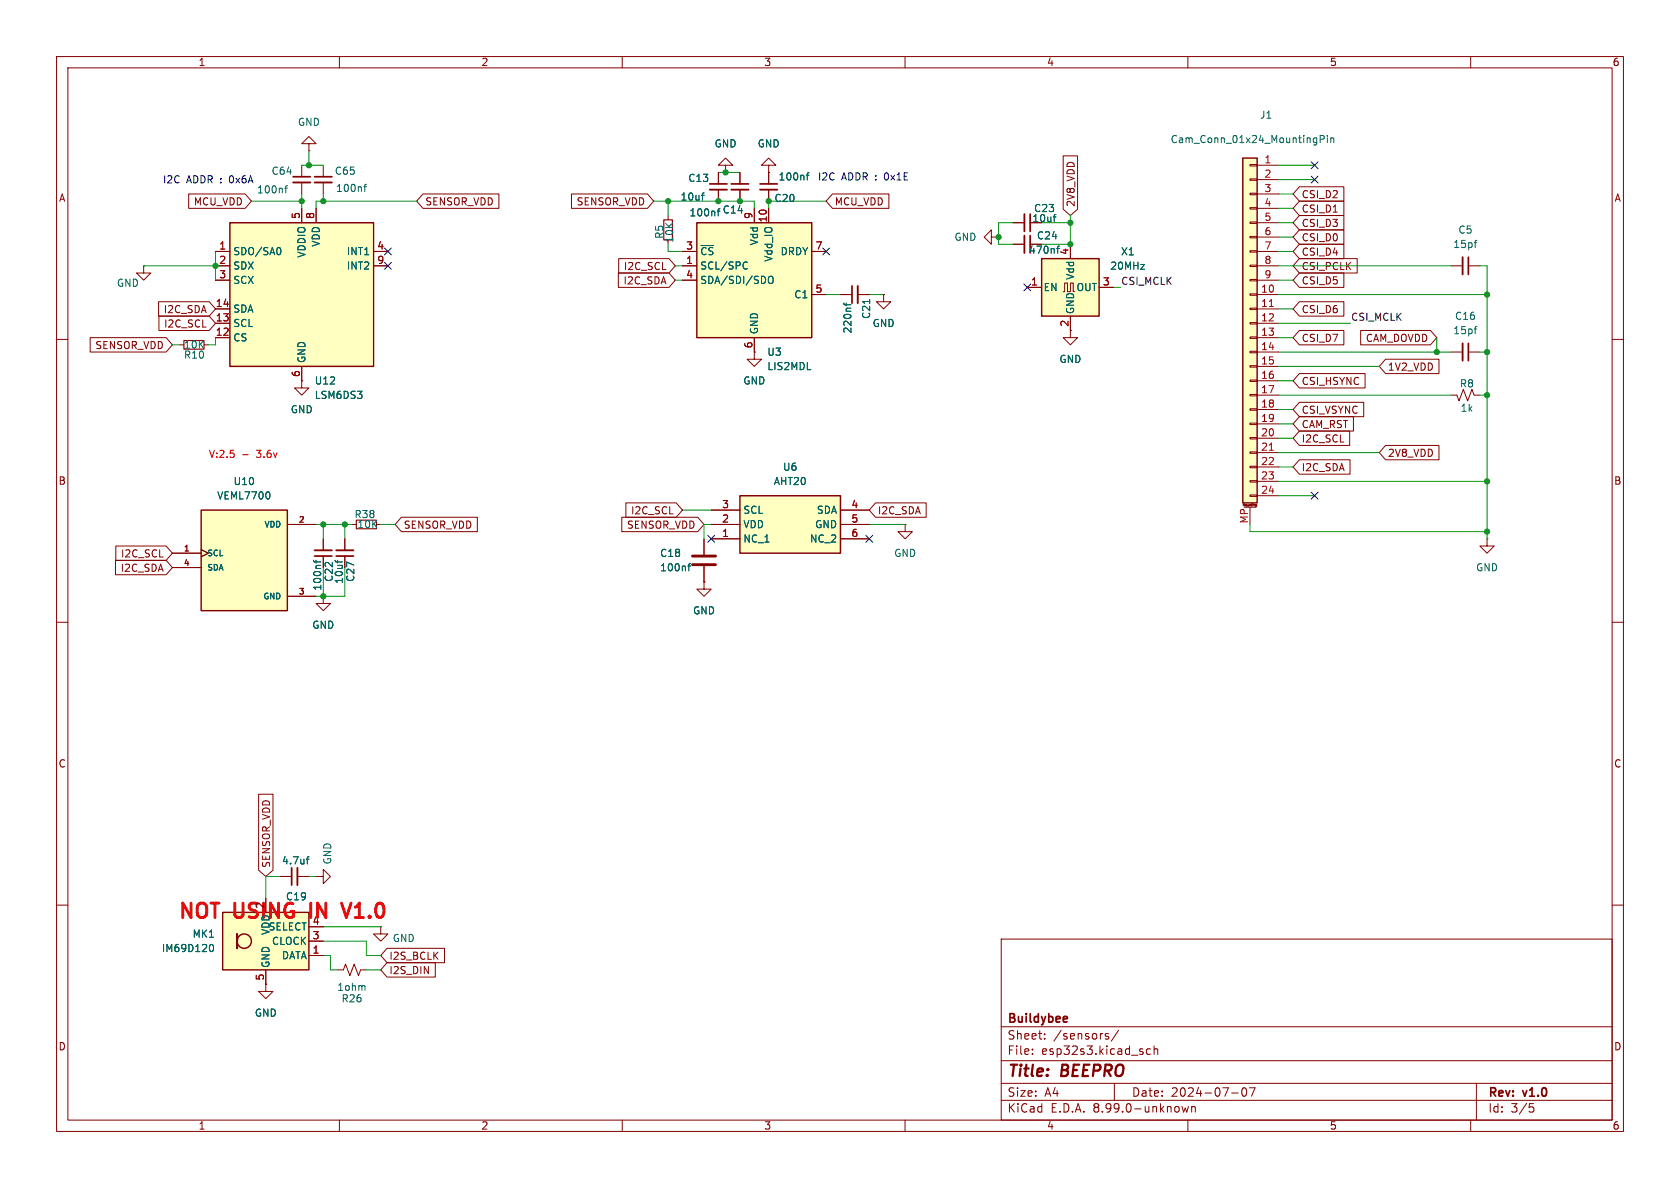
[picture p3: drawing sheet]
<svg xmlns="http://www.w3.org/2000/svg" width="297mm" height="210mm" viewBox="0 0 297 210" stroke-linecap="round" stroke-linejoin="round" font-family="sans-serif">
<g fill="none" stroke="#840000" stroke-width=".18">
<path d="M10 10h277v190h-277zM12 12h273v186h-273zM60 10v2M110 10v2M160 10v2M210 10v2M260 10v2M127 30.5v2M127 33.5v2.1M10 60h2M285 60h2M62.2 92.7h.8"/>
<path d="M66.5 92.7h.8M10 110h2M285 110h2M10 160h2M285 160h2M47 174v1.3h1.3l-1.3 1.2-1.3-1.2h1.3M47 174h.1M59.7 171.5h1l.4-1.1 .7 2.1 .8-2.1 .8 2.1 .4-1h1M177 166h108v32h-108zM60 198v2M110 198v2M160 198v2"/>
<path d="M177 194.5h108M177 191.5h108M177 187.5h108M177 181.5h108M182.5 186.3v.1M182.5 185.5v.1M184.7 183.6v.1M184.7 182.8v.1M195.5 183.1l.5 .2v.2l-.2 .2-.4-.1M195.5 182.8h.5M197 191.5v3M197.7 182.1l-1.2 2"/>
<path d="M203.4 185.5l-.4-.1-.3 .3v.4l.1 .2h.6M204 185.5l.2-.1 .4 .1 .1 .9M204 184.9v1.5M209 195.6l.2 1 .3-.7 .3 .7 .3-1M210 198v2M210.7 195.6v1M210.7 195.7l.2-.1 .3 .1 .1 .9M217.7 193.2h1.2M219.7 192.4l.2-.1a.81 .81 0 0 1 .6 .6 .81 .81 0 0 1-.3 .8l-.2 .1a.81 .81 0 0 1-.3-1.4zM220.9 192.3h1l-.7 1.5M260 198v2M261 191.5v6.5"/>
<path d="M270.4 195.1h.7M270.5 195.7h.4l.3 .3-.2 .5-.5 .1"/>
</g>
<path d="M125.5 32.5h3M188.6 179.8l.1 .2-.7 .2" fill="none" stroke="#840000" stroke-width=".3"/>
<path d="M63 91.9h3.5v1.6h-3.5z" fill="none" stroke="#840000" stroke-width=".2"/>
<path d="M125.5 33.5h3" fill="none" stroke="#840000" stroke-width=".33"/>
<path d="M124 34.5h.5M124.5 34.1l-.3 .1M64.3 174.2l.2 .2v.7" fill="none" stroke="#006464" stroke-width=".18"/>
<path d="M39.4 161.3h15.2v10.2h-15.2z" fill="#ffffc2"/>
<g fill="none" stroke="#840000" stroke-width=".25">
<path d="M39.4 161.3h15.2v10.2h-15.2z"/>
<circle cx="43.2" cy="166.4" r="1.27"/>
</g>
<path d="M41.9 165.1v2.5" fill="none" stroke="#840000" stroke-width=".38"/>
<path d="M262.9 95.3v1.2h-1.3l1.3 1.3 1.3-1.3h-1.3M262.9 95.3h.1M47 158.8v2.5M47 171.5v2.5M54.6 168.9h2.5M54.6 166.4h2.5M54.6 163.8h2.5" fill="none" stroke="#840000" stroke-width=".18"/>
<path d="M37.2 167l.1-.1a.68 .68 0 0 1 .5 .7 .68 .68 0 0 1-.5 .6h-.1" fill="none" stroke="#006464" stroke-width=".18"/>
<path d="M35.6 90.2h15.2v17.8h-15.2z" fill="#ffffc2"/>
<path d="M35.6 90.2h15.2v17.8h-15.2z" fill="none" stroke="#840000" stroke-width=".25"/>
<g fill="none" stroke="#840000" stroke-width=".18">
<path d="M25.4 47v1.3h1.3l-1.3 1.2-1.3-1.2h1.3M25.4 47h.1M256.5 47h2.1M259.6 47h2M31.7 61h.8M36.1 61h.7M53.3 67.3v1.3h1.3l-1.3 1.3-1.2-1.3h1.2M53.3 67.3h.1M256.5 69.9h1.1l.3 1 .8-2.1 .8 2.1 .7-2.1 .4 1.1h1M256.5 62.2h2.1M259.6 62.2h2M30.5 97.8h5.1"/>
<path d="M35.6 97.2l1.2 .6-1.2 .6M50.8 92.7h5.1M160 92.7v1.3h1.3l-1.3 1.3-1.3-1.3h1.3M160 92.7h.1M30.5 100.3h5.1M50.8 105.4h5.1"/>
</g>
<path d="M260.6 58.2h.5M260.6 42.9h.5M261.1 57.7l-.3 .2M261.1 42.5l-.3 .2M47.6 87.1l.1 .3-.1 .7" fill="none" stroke="#006464" stroke-width=".18"/>
<path d="M259.6 45.5v3M259.6 60.7v3.1" fill="none" stroke="#840000" stroke-width=".3"/>
<path d="M258.6 45.5v3M258.6 60.7v3.1" fill="none" stroke="#840000" stroke-width=".33"/>
<path d="M32.5 60.2h3.6v1.5h-3.6z" fill="none" stroke="#840000" stroke-width=".2"/>
<path d="M40.6 39.4h25.4v25.4h-25.4z" fill="#ffffc2"/>
<path d="M40.6 39.4h25.4v25.4h-25.4z" fill="none" stroke="#840000" stroke-width=".25"/>
<g fill="none" stroke="#840000" stroke-width=".18">
<path d="M53.3 29.2v2M53.3 32.3v2M53.3 36.8v2.6M54.6 25.4h-1.3l1.3-1.3 1.3 1.3h-1.3v1.3M54.6 26.7h.1M55.9 36.8v2.6M57.1 29.2v2M57.1 32.3v2M38.1 44.5h2.5M38.1 59.7h2.5M38.1 57.2h2.5M38.1 54.6h2.5"/>
<path d="M38.1 47h2.5M38.1 49.5h2.5M66 44.5h2.6M66 47h2.6M189.2 58.4v1.3h1.3l-1.3 1.3-1.2-1.3h1.2M53.3 64.8v2.5"/>
</g>
<path d="M50.3 33.3h.5M50.8 32.8l-.3 .2v1.1M64.3 33h.5M64.8 32.6l-.3 .2v1.1M49.4 43.8a.79 .79 0 0 1 0 1.2" fill="none" stroke="#006464" stroke-width=".18"/>
<path d="M51.8 31.2h3.1M55.6 31.2h3.1" fill="none" stroke="#840000" stroke-width=".3"/>
<path d="M51.8 32.3h3.1M55.6 32.3h3.1" fill="none" stroke="#840000" stroke-width=".33"/>
<path d="M184.1 45.7h10.2v10.2h-10.2z" fill="#ffffc2"/>
<path d="M184.1 45.7h10.2v10.2h-10.2z" fill="none" stroke="#840000" stroke-width=".25"/>
<path d="M181.6 50.8h2.5M188 51.6h.2v-1.6h.5v1.6h.5v-1.6h.5v1.6h.3M189.2 43.2v2.5M189.2 55.9v2.5M194.3 50.8h2.5" fill="none" stroke="#840000" stroke-width=".18"/>
<path d="M219.7 27.9h2.5v61h-2.5z" fill="#ffffc2"/>
<path d="M219.7 27.9h2.5v61h-2.5z" fill="none" stroke="#840000" stroke-width=".25"/>
<g fill="none" stroke="#840000" stroke-width=".18">
<path d="M179.1 39.4h2M221 29.1h1.2v.2h-1.2zM221 31.6h1.2v.3h-1.2zM221 34.2h1.2v.2h-1.2zM221 36.7h1.2v.3h-1.2zM221 39.2h1.2v.3h-1.2zM222.2 29.2h3.9M222.2 31.8h3.9M222.2 34.3h3.9M222.2 36.8h3.9M222.2 39.4h3.9M175.3 41.9v-1.3l-1.3 1.3 1.3 1.3v-1.3h1.2"/>
<path d="M176.5 41.9h.1M179.1 43.2h2M221 41.8h1.2v.2h-1.2zM221 44.3h1.2v.3h-1.2zM221 46.9h1.2v.2h-1.2zM221 49.4h1.2v.3h-1.2zM221 51.9h1.2v.3h-1.2zM221 54.5h1.2v.2h-1.2zM221 57h1.2v.3h-1.2zM221 59.6h1.2v.2h-1.2zM222.2 52.1h3.9M222.2 54.6h3.9"/>
<path d="M222.2 57.2h3.9M222.2 59.7h3.9M222.2 41.9h3.9M222.2 44.5h3.9M222.2 47h3.9M222.2 49.5h3.9M221 62.1h1.2v.3h-1.2zM221 64.6h1.2v.3h-1.2zM221 67.2h1.2v.2h-1.2zM221 69.7h1.2v.3h-1.2zM221 72.3h1.2v.2h-1.2zM221 74.8h1.2v.3h-1.2z"/>
<path d="M221 77.3h1.2v.3h-1.2zM221 79.9h1.2v.2h-1.2zM222.2 62.2h3.9M222.2 64.8h3.9M222.2 67.3h3.9M222.2 69.9h3.9M222.2 72.4h3.9M222.2 74.9h3.9M222.2 77.5h3.9M219.8 89.4v-.3l.1 .2 .1-.2v.3M220 89.7h2M221 82.4h1.2v.3h-1.2z"/>
<path d="M221 85h1.2v.2h-1.2zM221 87.5h1.2v.3h-1.2zM221 89.7v3M221.3 89.1v.3M221.5 89.1h.1M222 89.6h.1M222.2 89.5l-.1 .1M222.2 89.2v.3M222.2 89.2l-.2 .1v.1h.2M222.2 80h3.9M222.2 82.6h3.9M222.2 85.1h3.9"/>
<path d="M222.2 87.6h3.9M67.3 163.8v1.3h1.3l-1.3 1.3-1.3-1.3h1.3"/>
</g>
<path d="M224.4 54.2h.7M224.4 79.6h.7" fill="none" stroke="#a90000" stroke-width=".18"/>
<path d="M186.2 38.3h.5M186.7 37.9l-.3 .1M233.4 24.6h.6l.1-.2v-.3l-.7-.2v1.3M234.7 23.9v.2M234.7 24.4v.8M235.3 24.4v.8M235.3 24.5l.1-.1h.3l.1 .8M186.8 43.9h.5M187.3 43.5l-.3 .2v1.1" fill="none" stroke="#006464" stroke-width=".18"/>
<path d="M182.1 37.8v3.1M182.1 41.7v3" fill="none" stroke="#840000" stroke-width=".3"/>
<path d="M181.1 37.8v3.1M181.1 41.7v3" fill="none" stroke="#840000" stroke-width=".33"/>
<path d="M130.8 87.6h17.8v10.2h-17.8z" fill="#ffffc2"/>
<path d="M130.8 87.6h17.8v10.2h-17.8z" fill="none" stroke="#840000" stroke-width=".25"/>
<g fill="none" stroke="#840000" stroke-width=".18">
<path d="M128.3 29.2h-1.3l1.3-1.3 1.2 1.3h-1.2v1.3M128.3 30.5h.1M130.8 30.5v2M130.8 33.5v2.1M135.9 29.2h-1.3l1.3-1.3 1.3 1.3h-1.3v1.3M135.9 30.5h.1M135.9 30.5v2M135.9 33.5v2.1M148.6 52.1h2M151.6 52.1h2.1M156.2 52.1v1.2h-1.3l1.3 1.3 1.3-1.3h-1.3M156.2 52.1h.1"/>
<path d="M57.1 95.3v2M57.1 98.3v2M125.7 95.3h5.1M125.7 92.7h5.1M125.7 90.2h5.1M148.6 95.3h5.1M148.6 92.7h5.1M148.6 90.2h5.1M57.1 105.4v1.3h-1.2l1.2 1.3 1.3-1.3h-1.3M57.1 105.4h.1M49.5 154.9h2.1M52.6 154.9h2"/>
<path d="M55.9 154.9h1.2v-1.2l1.3 1.2-1.3 1.3v-1.3M55.9 154.9h.1"/>
</g>
<path d="M129.3 32.5h3M134.4 32.5h3M150.6 50.5v3.1M55.6 98.3h3.1M51.6 153.4v3.1" fill="none" stroke="#840000" stroke-width=".3"/>
<path d="M129.3 33.5h3M134.4 33.5h3M151.6 50.5v3.1M55.6 97.3h3.1M52.6 153.4v3.1" fill="none" stroke="#840000" stroke-width=".33"/>
<path d="M126.8 37.3h.5M127.2 36.9l-.2 .2v1.1M142.5 31h.5M143 30.6l-.3 .1v1.1M149.2 53.6l.2 .3h1M149.6 53.6v.5M153.7 52.9v.8M55.4 99l.2 .3h1.1M55.9 99v.5M54.1 151.9h.5M54.6 151.5l-.3 .1v1.1" fill="none" stroke="#006464" stroke-width=".18"/>
<path d="M123.2 39.4h20.3v20.3h-20.3z" fill="#ffffc2"/>
<path d="M123.2 39.4h20.3v20.3h-20.3z" fill="none" stroke="#840000" stroke-width=".25"/>
<g fill="none" stroke="#840000" stroke-width=".18">
<path d="M33.4 34.3h9.9l1.1 1.3-1.1 1.2h-9.9zM53.3 36.8v2.6M55.9 36.8v2.6M74.8 34.3h13.4v2.5h-13.4l-1.1-1.2zM101 34.3h13.5l1.1 1.3-1.1 1.2h-13.5zM118.1 38.1v.8M127 30.5v2M127 33.5v2.1M128.3 30.5h.1M130.8 30.5v2M130.8 33.5v2.1M133.3 36.8v2.6"/>
<path d="M135.9 30.5h.1M135.9 30.5v2M135.9 33.5v2.1M135.9 36.8v2.6M147.2 34.3h9.9v2.5h-9.9l-1.2-1.2zM179.1 39.4h2M188 27.6h2.5v9.4l-1.3 1.1-1.2-1.1zM229.7 38.1h7.9v2.5h-7.9l-1.1-1.2zM229.7 33h7.9v2.6h-7.9l-1.1-1.3zM229.7 35.6h7.9v2.5h-7.9l-1.1-1.3zM15.9 59.7h13.5l1.1 1.3-1.1 1.2h-13.5zM28 53.3h9l1.1 1.3-1.1 1.3h-9z"/>
<path d="M28.1 55.9h8.9l1.1 1.3-1.1 1.2h-8.9zM38.1 47h2.5M38.1 44.5h2.5M38.1 49.5h2.5M38.1 59.7h2.5M38.1 57.2h2.5M38.1 54.6h2.5M66 47h2.6M66 44.5h2.6M109.3 48.3h9l1.1 1.2-1.1 1.3h-9zM109.4 45.7h8.9l1.1 1.3-1.1 1.3h-8.9zM120.6 47h2.6"/>
<path d="M120.6 44.5h2.6M120.6 49.5h2.6M133.3 59.7v2.5M143.5 44.5h2.5M143.5 52.1h2.5M148.6 52.1h2M151.6 52.1h2.1M156.2 52.1h.1M179.1 43.2h2M181.6 50.8h2.5M189.2 43.2v2.5M189.2 55.9v2.5"/>
<path d="M194.3 50.8h2.5M229.7 40.6h7.9v2.6h-7.9l-1.1-1.3zM229.7 53.3h7.9v2.6h-7.9l-1.1-1.3zM229.7 45.7h10.2v2.6h-10.2l-1.1-1.3zM229.7 48.3h7.9v2.5h-7.9l-1.1-1.3zM229.7 43.2h7.9v2.5h-7.9l-1.1-1.2zM229.7 58.4h7.9v2.6h-7.9l-1.1-1.3zM240.5 58.4h12.4l1.1 1.3-1.1 1.3h-12.4zM53.3 67.3h.1M53.3 64.8v2.5M133.3 62.2v1.3h-1.2l1.2 1.3 1.3-1.3h-1.3M133.3 62.2h.1"/>
<path d="M229.7 73.7h9.6v2.5h-9.6l-1.1-1.3zM229.7 76.2h8.9v2.5h-8.9l-1.1-1.2zM229.7 66h11.6v2.6h-11.6l-1.1-1.3zM229.7 71.1h11.4v2.6h-11.4l-1.1-1.3zM245 63.5h9.4v2.5h-9.4l-1.2-1.2zM245 78.7h9.4v2.6h-9.4l-1.2-1.3zM20.4 99.1h9l1.1 1.2-1.1 1.3h-9zM20.5 96.5h8.9l1.1 1.3-1.1 1.3h-8.9zM30.5 97.8h5.1M35.6 97.2l1.2 .6-1.2 .6M50.8 92.7h5.1M57.1 95.3v2"/>
<path d="M57.1 98.3v2M61 95.3v2M61 98.3v2M71 91.4h13.4v2.6h-13.4l-1.2-1.3zM109.9 91.4h13.4l1.2 1.3-1.2 1.3h-13.4zM110.6 88.9h8.9l1.1 1.3-1.1 1.2h-8.9zM124.5 95.3v2.7M125.7 92.7h5.1M125.7 95.3h5.1M125.7 90.2h5.1M148.6 92.7h5.1M148.6 95.3h5.1"/>
<path d="M148.6 90.2h5.1M154.8 88.9h8.9v2.5h-8.9l-1.1-1.2zM229.7 81.3h9v2.5h-9l-1.1-1.2zM30.5 100.3h5.1M50.8 105.4h5.1M57.1 105.4h.1M124.5 102.9v1.2h1.2l-1.2 1.3-1.3-1.3h1.3M124.5 102.9h.1M124.5 100.1v2.8M45.7 140.4h2.6v13.4l-1.3 1.1-1.3-1.1zM47 158.8v2.5M49.5 154.9h2.1"/>
<path d="M52.6 154.9h2M47 174h.1M47 171.5v2.5M54.6 168.9h2.5M54.6 166.4h2.5M54.6 163.8h2.5M68.4 167.6h10.2v2.6h-10.2l-1.1-1.3zM68.4 170.2h8.6v2.5h-8.6l-1.1-1.2z"/>
</g>
<g fill="none" stroke="#006464" stroke-width=".18">
<path d="M124 34.5h.5M124.5 34.1l-.3 .1M126.8 37.3h.5M127.2 36.9l-.2 .2v1.1M142.5 31h.5M143 30.6l-.3 .1v1.1M186.2 38.3h.5M186.7 37.9l-.3 .1M49.4 43.8a.79 .79 0 0 1 0 1.2M131.8 46.3l.3 .1M132.1 47.4l-.3 .2M135.9 49l.2-.2a.43 .43 0 0 1 .6 .5v.4a.42 .42 0 0 1-.4 .4 .42 .42 0 0 1-.5-.4z"/>
<path d="M149.2 53.6l.2 .3h1M149.6 53.6v.5M153.7 52.9v.8M186.8 43.9h.5M187.3 43.5l-.3 .2v1.1M47.6 87.1l.1 .3-.1 .7M55.4 99l.2 .3h1.1M55.9 99v.5M59.3 99v.3M59.7 99v.5M122.1 99.6l-.3 .2v1.1M121.6 100.1h.5"/>
<path d="M54.1 151.9h.5M54.6 151.5l-.3 .1v1.1M37.2 167l.1-.1a.68 .68 0 0 1 .5 .7 .68 .68 0 0 1-.5 .6h-.1"/>
</g>
<path d="M117.3 38.9h1.6v3.5h-1.6z" fill="none" stroke="#840000" stroke-width=".2"/>
<path d="M59.4 98.3h3.1" fill="none" stroke="#840000" stroke-width=".3"/>
<path d="M59.4 97.3h3.1" fill="none" stroke="#840000" stroke-width=".33"/>
<path d="M122.4 98.3h4.1M122.4 99.8h4.1" fill="none" stroke="#840000" stroke-width=".51"/>
<g fill="none" stroke="#009600" stroke-width=".18">
<path d="M44.4 35.6h8.9M53.3 29.2h3.8M53.3 34.3v2.5M54.6 26.7v2.5M57.1 34.3v1.3M73.7 35.6h-17.8v1.2M115.6 35.6h17.7v1.2M118.1 35.6v2.5M127 30.5h3.8M146 35.6h-10.1v1.2M179.1 39.4h-2.6v3.8h2.6M184.1 39.4h5.1"/>
<path d="M189.2 38.1v5.1h-5.1M226.1 29.2h6.3M226.1 39.4h2.5M226.1 36.8h2.5M226.1 31.8h6.3M226.1 34.3h2.5M25.4 47h12.7M38.1 44.5v5M38.1 59.7v1.3h-1.3M118.1 43.2v1.3h2.5M119.4 49.5h1.2M119.4 47h1.2"/>
<path d="M146 52.1h2.6M153.7 52.1h2.5M196.8 50.8h1.3M226.1 44.5h2.5M226.1 49.5h2.5M226.1 47h30.4M226.1 52.1h36.8M226.1 41.9h2.5M226.1 54.6h2.5M226.1 59.7h2.5M226.1 57.2h12.7M254 59.7v2.5"/>
<path d="M261.6 47h1.3v48.3M30.5 61h1.2M226.1 77.5h2.5M226.1 74.9h2.5M226.1 62.2h30.4M226.1 67.3h2.5M226.1 72.4h2.5M226.1 64.8h17.7M226.1 69.9h30.4M261.6 62.2h1.3M261.6 69.9h1.3M55.9 92.7h6.3"/>
<path d="M57.1 92.7v2.6M61 92.7v2.6M67.3 92.7h2.5M120.6 90.2h5.1M125.7 92.7h-1.2v2.6M153.7 92.7h6.3M221 92.7v1.3h41.9M226.1 80h17.7M226.1 82.6h2.5M226.1 87.6h6.3M226.1 85.1h36.8M57.1 100.3v5.1"/>
<path d="M61 100.3v5.1h-5.1M49.5 154.9h-2.5v3.9M54.6 154.9h1.3M57.1 168.9h1.3v2.6h1.3M57.1 166.4h7.7v2.5h2.5M57.1 163.8h10.2M64.8 171.5h2.5"/>
</g>
<g fill="none" stroke="#000084" stroke-width=".18">
<path d="M231.8 31.1l1.2 1.3M231.8 28.6l1.2 1.2M233 31.1l-1.2 1.3M233 28.6l-1.2 1.2M68 43.8l1.2 1.3M68 46.4l1.2 1.2M69.2 43.8l-1.2 1.3M69.2 46.4l-1.2 1.2M145.4 43.8l1.3 1.3M146.7 43.8l-1.3 1.3M181 50.2l1.2 1.2M182.2 50.2l-1.2 1.2"/>
<path d="M125.1 94.6l1.2 1.3M126.3 94.6l-1.2 1.3M153.1 94.6l1.2 1.3M154.3 94.6l-1.2 1.3M231.8 87l1.2 1.2M233 87l-1.2 1.2"/>
</g>
<path d="M42.9 80.4h1" fill="none" stroke="#f00" stroke-width=".18"/>
<path d="M60.4 159.6l.8 2.6 .9-2.6" fill="none" stroke="#f00" stroke-width=".51"/>
<g fill="#009600" stroke="#009600" stroke-width=".18">
<circle cx="57.1" cy="92.7" r=".46"/>
<circle cx="61" cy="92.7" r=".46"/>
<circle cx="57.1" cy="105.4" r=".46"/>
<circle cx="254" cy="62.2" r=".46"/>
<circle cx="262.9" cy="52.1" r=".46"/>
<circle cx="189.2" cy="39.4" r=".46"/>
<circle cx="176.5" cy="41.9" r=".46"/>
<circle cx="189.2" cy="43.2" r=".46"/>
<circle cx="38.1" cy="47" r=".46"/>
<circle cx="57.1" cy="35.6" r=".46"/>
<circle cx="53.3" cy="35.6" r=".46"/>
<circle cx="54.6" cy="29.2" r=".46"/>
<circle cx="262.9" cy="69.9" r=".46"/>
<circle cx="262.9" cy="62.2" r=".46"/>
<circle cx="262.9" cy="85.1" r=".46"/>
<circle cx="262.9" cy="94" r=".46"/>
<circle cx="118.1" cy="35.6" r=".46"/>
<circle cx="128.3" cy="30.5" r=".46"/>
<circle cx="127" cy="35.6" r=".46"/>
<circle cx="130.8" cy="35.6" r=".46"/>
<circle cx="135.9" cy="35.6" r=".46"/>
</g>
<g font-size="3.5" fill="#f00">
<text x="31.2" y="163.1">NOT</text>
<text x="41.4" y="163.1">USING</text>
<text x="55.9" y="163.1">IN</text>
<text x="62.7" y="163.1">V1.0</text>
</g>
<g font-size="2.8" fill="#840000">
<text x="178" y="190.9">Title:</text>
<text x="187.7" y="190.9">BEEPRO</text>
</g>
<g font-size="2.1" fill="#840000">
<text x="178" y="184">Sheet:</text>
<text x="178" y="181.2">Buildybee</text>
<text x="186.2" y="184">/sensors/</text>
<text x="178" y="186.7">File:</text>
<text x="184.1" y="186.7">esp32s3.kicad_sch</text>
<text x="178" y="196.9">KiCad</text>
<text x="178" y="194.1">Size:</text>
<text x="184.7" y="194.1">A4</text>
<text x="185.7" y="196.9">E.D.A.</text>
<text x="193.3" y="196.9">8.99.0-unknown</text>
<text x="200" y="194.1">Date:</text>
<text x="207" y="194.1">2024-07-07</text>
<text x="263" y="194.3">Rev:</text>
<text x="263" y="196.9">Id:</text>
<text x="267.1" y="196.9">3/5</text>
<text x="269.4" y="194.3">v1.0</text>
</g>
<g font-size="1.8" fill="#840000">
<text x="35" y="11.9">1</text>
<text x="85" y="11.9">2</text>
<text x="135" y="11.9">3</text>
<text x="185" y="11.9">4</text>
<text x="235" y="11.9">5</text>
<text x="285" y="11.9">6</text>
<text x="10.3" y="35.9">A</text>
<text x="230" y="35.2">CSI_D2</text>
<text x="285.3" y="35.9">A</text>
<text x="34.2" y="36.5">MCU_VDD</text>
<text x="75.1" y="36.5">SENSOR_VDD</text>
<text x="101.8" y="36.5">SENSOR_VDD</text>
<text x="147.5" y="36.5">MCU_VDD</text>
<text x="182.4" y="39.5">10uf</text>
<text x="190.2" y="36.7" transform="rotate(-90 190.2 36.7)">2V8_VDD</text>
<text x="230" y="40.3">CSI_D3</text>
<text x="230" y="37.8">CSI_D1</text>
<text x="110.2" y="47.9">I2C_SCL</text>
<text x="181.8" y="45.1">470nf</text>
<text x="230" y="42.9">CSI_D0</text>
<text x="230" y="47.9">CSI_PCLK</text>
<text x="230" y="45.4">CSI_D4</text>
<text x="110.1" y="50.5">I2C_SDA</text>
<text x="230" y="50.5">CSI_D5</text>
<text x="28.8" y="55.6">I2C_SDA</text>
<text x="28.9" y="58.1">I2C_SCL</text>
<text x="189" y="57.9" transform="rotate(-90 189 57.9)">2</text>
<text x="230" y="55.6">CSI_D6</text>
<text x="16.8" y="61.9">SENSOR_VDD</text>
<text x="230" y="60.6">CSI_D7</text>
<text x="241.4" y="60.6">CAM_DOVDD</text>
<text x="245.3" y="65.7">1V2_VDD</text>
<text x="230" y="68.3">CSI_HSYNC</text>
<text x="230" y="75.9">CAM_RST</text>
<text x="230" y="73.3">CSI_VSYNC</text>
<text x="230" y="83.5">I2C_SDA</text>
<text x="230" y="78.4">I2C_SCL</text>
<text x="245.3" y="81">2V8_VDD</text>
<text x="10.3" y="85.9">B</text>
<text x="285.3" y="85.9">B</text>
<text x="71.3" y="93.7">SENSOR_VDD</text>
<text x="110.7" y="93.7">SENSOR_VDD</text>
<text x="111.5" y="91.1">I2C_SCL</text>
<text x="155.1" y="91.1">I2C_SDA</text>
<text x="21.2" y="101.3">I2C_SDA</text>
<text x="21.3" y="98.7">I2C_SCL</text>
<text x="10.3" y="135.9">C</text>
<text x="285.3" y="135.9">C</text>
<text x="47.9" y="153.5" transform="rotate(-90 47.9 153.5)">SENSOR_VDD</text>
<text x="68.7" y="169.9">I2S_BCLK</text>
<text x="68.7" y="172.4">I2S_DIN</text>
<text x="10.3" y="185.9">D</text>
<text x="285.3" y="185.9">D</text>
<text x="35" y="199.9">1</text>
<text x="85" y="199.9">2</text>
<text x="135" y="199.9">3</text>
<text x="185" y="199.9">4</text>
<text x="235" y="199.9">5</text>
<text x="285" y="199.9">6</text>
</g>
<g font-size="1.8" fill="#006464">
<text x="52.6" y="22.5">GND</text>
<text x="222.7" y="21.2">J1</text>
<text x="126.2" y="26.3">GND</text>
<text x="133.9" y="26.3">GND</text>
<text x="206.9" y="25.5">Cam_Conn_01x24_MountingPin</text>
<text x="45.3" y="34.4">100nf</text>
<text x="47.9" y="31.1">C64</text>
<text x="59.1" y="31.1">C65</text>
<text x="59.3" y="34.1">100nf</text>
<text x="120.2" y="35.7">10uf</text>
<text x="121.6" y="32.4">C13</text>
<text x="136.8" y="35.9">C20</text>
<text x="137.5" y="32.1">100nf</text>
<text x="121.8" y="38.5">100nf</text>
<text x="127.7" y="37.9">C14</text>
<text x="182.7" y="37.7">C23</text>
<text x="257.7" y="41.5">C5</text>
<text x="41.1" y="45.3">SDO/SA0</text>
<text x="41.1" y="47.9">SDX</text>
<text x="54.2" y="45.6" transform="rotate(-90 54.2 45.6)">VDDIO</text>
<text x="56.7" y="43.7" transform="rotate(-90 56.7 43.7)">VDD</text>
<text x="61.2" y="45.3">INT1</text>
<text x="61.2" y="47.9">INT2</text>
<text x="117.4" y="42.3" transform="rotate(-90 117.4 42.3)">R5</text>
<text x="119.2" y="43" transform="rotate(-90 119.2 43)">10K</text>
<text x="123.7" y="47.9">SCL/SPC</text>
<text x="123.7" y="45.3">~{CS}</text>
<text x="134.2" y="43.5" transform="rotate(-90 134.2 43.5)">Vdd</text>
<text x="136.8" y="46.4" transform="rotate(-90 136.8 46.4)">Vdd_IO</text>
<text x="137.9" y="45.3">DRDY</text>
<text x="168.6" y="42.8">GND</text>
<text x="183.2" y="42.5">C24</text>
<text x="196.2" y="47.9">20MHz</text>
<text x="198.1" y="45.3">X1</text>
<text x="256.8" y="44">15pf</text>
<text x="20.6" y="50.9">GND</text>
<text x="41.1" y="50.4">SCX</text>
<text x="123.7" y="50.4">SDA/SDI/SDO</text>
<text x="140.3" y="52.9">C1</text>
<text x="184.4" y="51.7">EN</text>
<text x="190.1" y="49.6" transform="rotate(-90 190.1 49.6)">Vdd</text>
<text x="190.2" y="51.7">OUT</text>
<text x="41.1" y="58">SCL</text>
<text x="41.1" y="55.5">SDA</text>
<text x="134.2" y="59.2" transform="rotate(-90 134.2 59.2)">GND</text>
<text x="150.7" y="59.1" transform="rotate(-90 150.7 59.1)">220nf</text>
<text x="154" y="56.5" transform="rotate(-90 154 56.5)">C21</text>
<text x="154.2" y="58">GND</text>
<text x="190.1" y="55.6" transform="rotate(-90 190.1 55.6)">GND</text>
<text x="256.8" y="59.3">15pf</text>
<text x="257.1" y="56.7">C16</text>
<text x="32.4" y="63.6">R10</text>
<text x="32.4" y="61.8">10K</text>
<text x="41.1" y="60.6">CS</text>
<text x="54.2" y="64.3" transform="rotate(-90 54.2 64.3)">GND</text>
<text x="135.6" y="63.1">U3</text>
<text x="135.6" y="65.6">LIS2MDL</text>
<text x="187.2" y="64.4">GND</text>
<text x="55.5" y="68.2">U12</text>
<text x="55.5" y="70.7">LSM6DS3</text>
<text x="131.3" y="68.2">GND</text>
<text x="258" y="68.7">R8</text>
<text x="51.3" y="73.3">GND</text>
<text x="258.1" y="73">1k</text>
<text x="138.3" y="83.4">U6</text>
<text x="38.3" y="88.5">VEML7700</text>
<text x="41.2" y="86">U10</text>
<text x="136.7" y="86">AHT20</text>
<text x="62.6" y="91.8">R38</text>
<text x="63.1" y="93.6">10K</text>
<text x="131.3" y="93.6">VDD</text>
<text x="131.3" y="91">SCL</text>
<text x="144" y="93.6">GND</text>
<text x="144.3" y="91">SDA</text>
<text x="116.6" y="98.7">C18</text>
<text x="116.6" y="101.2">100nf</text>
<text x="131.3" y="96.1">NC_1</text>
<text x="143.1" y="96.1">NC_2</text>
<text x="158" y="98.7">GND</text>
<text x="260.9" y="101.2">GND</text>
<text x="57" y="104.5" transform="rotate(-90 57 104.5)">100nf</text>
<text x="59" y="103" transform="rotate(-90 59 103)">C22</text>
<text x="60.8" y="103.3" transform="rotate(-90 60.8 103.3)">10uf</text>
<text x="62.8" y="103" transform="rotate(-90 62.8 103)">C27</text>
<text x="55.1" y="111.4">GND</text>
<text x="122.4" y="108.8">GND</text>
<text x="49.8" y="153">4.7uf</text>
<text x="58.8" y="152.9" transform="rotate(-90 58.8 152.9)">GND</text>
<text x="50.5" y="159.4">C19</text>
<text x="34" y="166">MK1</text>
<text x="47.4" y="164.7">SELECT</text>
<text x="47.9" y="165.4" transform="rotate(-90 47.9 165.4)">VDD</text>
<text x="48" y="167.2">CLOCK</text>
<text x="69.3" y="166.7">GND</text>
<text x="28.5" y="168.5">IM69D120</text>
<text x="47.9" y="171.2" transform="rotate(-90 47.9 171.2)">GND</text>
<text x="49.7" y="169.8">DATA</text>
<text x="45" y="179.9">GND</text>
<text x="59.5" y="175.4">1ohm</text>
<text x="60.3" y="177.4">R26</text>
</g>
<g font-size="1.8" fill="#a90000">
<text x="223.4" y="29">1</text>
<text x="223.4" y="31.5">2</text>
<text x="223.4" y="34">3</text>
<text x="53.1" y="38.8" transform="rotate(-90 53.1 38.8)">5</text>
<text x="55.6" y="38.8" transform="rotate(-90 55.6 38.8)">8</text>
<text x="133.1" y="38.8" transform="rotate(-90 133.1 38.8)">9</text>
<text x="135.6" y="39.4" transform="rotate(-90 135.6 39.4)">10</text>
<text x="223.4" y="36.6">4</text>
<text x="223.4" y="39.1">5</text>
<text x="223.4" y="41.7">6</text>
<text x="38.7" y="44.2">1</text>
<text x="38.7" y="46.7">2</text>
<text x="66.6" y="44.2">4</text>
<text x="66.6" y="46.7">9</text>
<text x="121.2" y="46.7">1</text>
<text x="121.2" y="44.2">3</text>
<text x="144.1" y="44.2">7</text>
<text x="189" y="45.2" transform="rotate(-90 189 45.2)">4</text>
<text x="223.4" y="44.2">7</text>
<text x="223.4" y="46.7">8</text>
<text x="38.7" y="49.3">3</text>
<text x="121.2" y="49.3">4</text>
<text x="144.1" y="51.8">5</text>
<text x="182.2" y="50.5">1</text>
<text x="194.9" y="50.5">3</text>
<text x="222.8" y="51.8">10</text>
<text x="223.4" y="49.3">9</text>
<text x="38.1" y="59.4">12</text>
<text x="38.1" y="56.9">13</text>
<text x="38.1" y="54.4">14</text>
<text x="222.8" y="54.4">11</text>
<text x="222.8" y="56.9">12</text>
<text x="222.8" y="59.4">13</text>
<text x="133.1" y="61.7" transform="rotate(-90 133.1 61.7)">6</text>
<text x="222.8" y="62">14</text>
<text x="222.8" y="64.5">15</text>
<text x="53.1" y="66.7" transform="rotate(-90 53.1 66.7)">6</text>
<text x="222.8" y="67.1">16</text>
<text x="222.8" y="69.6">17</text>
<text x="222.8" y="72.1">18</text>
<text x="222.8" y="74.7">19</text>
<text x="222.8" y="77.2">20</text>
<text x="222.8" y="79.8">21</text>
<text x="222.8" y="82.3">22</text>
<text x="127.6" y="89.9">3</text>
<text x="150.4" y="89.9">4</text>
<text x="222.8" y="84.8">23</text>
<text x="222.8" y="87.4">24</text>
<text x="127.6" y="95">1</text>
<text x="127.6" y="92.5">2</text>
<text x="150.4" y="92.5">5</text>
<text x="150.4" y="95">6</text>
<text x="220.7" y="92.6" transform="rotate(-90 220.7 92.6)">MP</text>
<text x="46.7" y="160.7" transform="rotate(-90 46.7 160.7)">2</text>
<text x="55.2" y="166.1">3</text>
<text x="55.2" y="163.6">4</text>
<text x="46.7" y="173.4" transform="rotate(-90 46.7 173.4)">5</text>
<text x="55.2" y="168.7">1</text>
</g>
<g font-size="1.8" fill="#0000c2">
<text x="28.7" y="32.6">I2C</text>
<text x="33" y="32.6">ADDR :</text>
<text x="40.8" y="32.6">0x6A</text>
<text x="144.5" y="32.1">I2C</text>
<text x="148.8" y="32.1">ADDR :</text>
<text x="156.6" y="32.1">0x1E</text>
</g>
<g font-size="1.8" fill="#0f0f0f">
<text x="198.1" y="50.5">CSI_MCLK</text>
<text x="238.8" y="56.8">CSI_MCLK</text>
</g>
<g font-size="1.8" fill="#f00">
<text x="36.8" y="81">V:2.5</text>
<text x="45.5" y="81">3.6v</text>
</g>
<g font-size="1.4" fill="#006464">
<text x="46.6" y="93.4">VDD</text>
<text x="36.6" y="98.5">SCL</text>
<text x="36.6" y="101.1">SDA</text>
<text x="46.4" y="106.1">GND</text>
</g>
<g font-size="1.4" fill="#a90000">
<text x="52.7" y="92.5">2</text>
<text x="32.4" y="97.5">1</text>
<text x="32.4" y="100.1">4</text>
<text x="52.7" y="105.2">3</text>
</g>
<text font-size=".5" fill="#840000" x="219.5" y="89.7">Mounting</text>
</svg>
